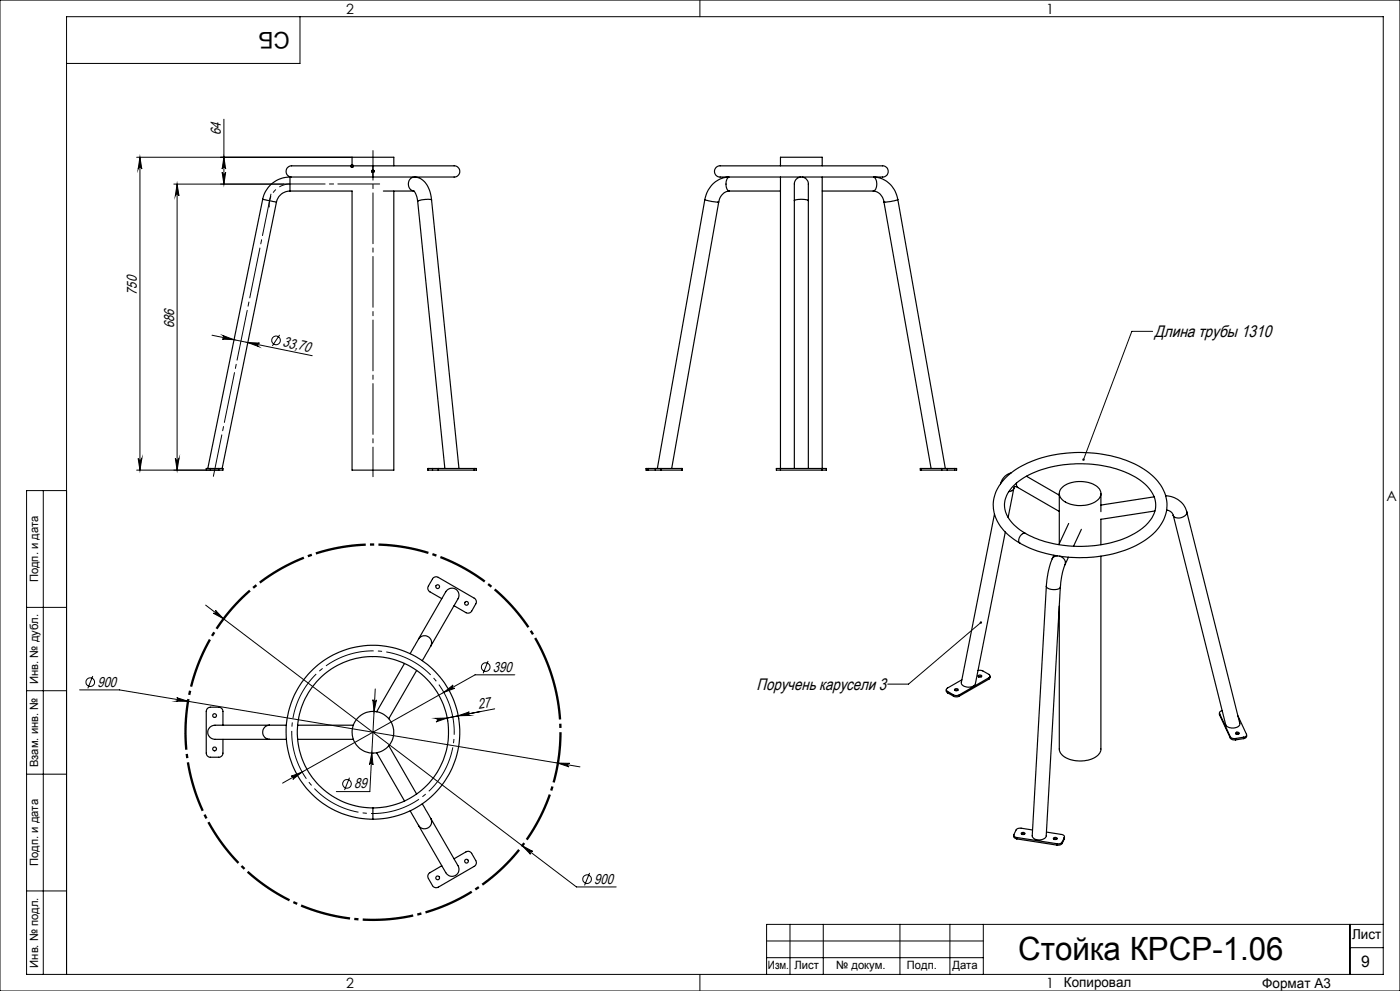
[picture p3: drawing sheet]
<svg xmlns="http://www.w3.org/2000/svg" width="420mm" height="297mm" viewBox="0 0 420 297" stroke-linecap="round" stroke-linejoin="round" font-family="sans-serif">
<g fill="none" stroke="#000" stroke-width=".3">
<path d="M0 0h420v297h-420zM90 5v14h-70M210 0v5M67.2 35.7v19.5M41 47.1h64.6M42 47.1v93.8M42 47.1l.5 3.6a.55 .55 0 0 0-.5-.6 .55 .55 0 0 0-.5 .6zM52.1 55.2h32.9M53.1 55.2v85.7M53.1 55.2l.6 3.5a.55 .55 0 0 0-.6-.5 .55 .55 0 0 0-.5 .5zM66.6 51.6a.53 .53 0 0 0 .6 .6 .53 .53 0 0 0 .5-.6l-.5 3.6zM67.2 47.1l.5 3.6a.53 .53 0 0 0-.5-.6 .53 .53 0 0 0-.6 .6z"/>
<path d="M345.8 99.3h-6.3l-14.5 38.5M63.6 100.5l30.1 6.1M66.9 100.6l3.3 1.2-3.5-.2a.54 .54 0 0 0 .6-.4 .54 .54 0 0 0-.4-.6zM74.3 102.7l3.6 .1a.54 .54 0 0 0-.6 .5 .54 .54 0 0 0 .3 .6zM83.9 100.4l-2.2 3.3M41.5 137.4a.55 .55 0 0 0 .5 .5 .55 .55 0 0 0 .5-.5l-.5 3.5zM52.6 137.4a.55 .55 0 0 0 .5 .5 .55 .55 0 0 0 .6-.5l-.6 3.5zM13 147v145M20 147h-12v145h407v-287h-395v287M41 140.9h24.6M8 182h12M61.7 181.4l111.2 84.4h12"/>
<path d="M64.6 182.9l2.5 2.6-3.1-1.7a.54 .54 0 0 0 .7-.2 .54 .54 0 0 0-.1-.7zM146.4 198.1l-1.4 3.7M294.3 186.6l-21.7 18.4h-6.3M8 207h12M23.9 206.8h11.9l138.2 23M27.8 202.6l-1.4 3.7M53 209.1l3.4 1.1-3.6-.1a.54 .54 0 0 0 .6-.4 .54 .54 0 0 0-.4-.6zM111.9 209.7a.53 .53 0 0 0 .5 .5 .53 .53 0 0 0 .5-.4l-.7 3.4zM112.6 206.5l-1.7 30.7h-10M130.6 215.3l3.6-.1-3.4 1.2a.54 .54 0 0 0 .4-.7 .54 .54 0 0 0-.6-.4zM133.1 207.5l2.8-2.2a.54 .54 0 0 0-.2 .8 .54 .54 0 0 0 .8 .2zM134.2 215.2l.1 .9"/>
<path d="M137.5 214.5l3.3-1.1a.54 .54 0 0 0-.4 .6 .54 .54 0 0 0 .6 .4zM137.5 214.6l.2 .9M144.1 213.3l-9.9 1.9M148.4 212.4l-14.2 2.8M154.4 202.2h-11.9l-57.7 32.5M8 232h12M87.3 232.7l3.3-1.3-2.8 2.2a.53 .53 0 0 0 .2-.7 .53 .53 0 0 0-.7-.2zM104.8 233.1l-1.4 3.7M111.5 225.7l.4 3.5a.53 .53 0 0 0-.5-.5 .53 .53 0 0 0-.6 .5zM167.4 228.7l3.5 .1a.54 .54 0 0 0-.6 .4 .54 .54 0 0 0 .4 .6zM156.7 253.5l3.1 1.7a.54 .54 0 0 0-.7 .1 .54 .54 0 0 0 0 .7zM8 267h12"/>
<path d="M176.9 261.6l-1.5 3.8M237 277v15M247 277v15M270 277v15M285 277v15M295 277v15M405 277v15M415 277h-185v15M210 292v5M230 282h65M230 287h65M405 284h10"/>
<circle cx="82.8" cy="102" r="1.29"/>
<circle cx="145.7" cy="199.9" r="1.29"/>
<circle cx="27.1" cy="204.4" r="1.29"/>
<circle cx="104.1" cy="234.9" r="1.3"/>
<circle cx="176.1" cy="263.5" r="1.29"/>
</g>
<path d="M135.2 212.3a24.4 24.4 0 0 0-40.8-9.8 24.4 24.4 0 0 0 11.1 40.5 24.4 24.4 0 0 0 30.1-29.3l-.4-1.4" fill="none" stroke="#000" stroke-width=".3" stroke-dasharray="15.2 1.3 1.3 1.3" stroke-dashoffset="7.2" stroke-linecap="butt"/>
<path d="M87 55.1a6.3 6.3 0 0 0-6.2 7" fill="none" stroke="#000" stroke-width=".3" stroke-dasharray="15.2 1.3 1.3 1.3" stroke-dashoffset="11.9" stroke-linecap="butt"/>
<path d="M165.7 203a56.2 56.2 0 0 0-94.3-22.6 56.2 56.2 0 0 0 25.9 93.4 56.2 56.2 0 0 0 69.2-68l-.8-2.8" fill="none" stroke="#000" stroke-width=".7" stroke-dasharray="15.2 1.3 1.3 1.3" stroke-dashoffset="2.4" stroke-linecap="butt"/>
<path d="M105.1 49.8h1M105.3 49.4l.7 .7M105.6 49.3v1M106 49.4l-.7 .7M111.4 51.3h1M111.5 51l.7 .7M111.9 50.8v1M112.2 51l-.7 .7" fill="none" stroke="#000" stroke-width=".7" stroke-linecap="butt"/>
<path d="M64 142.8l17.3-84.6" fill="none" stroke="#000" stroke-width=".3" stroke-dasharray="15.2 1.3 1.3 1.3" stroke-dashoffset="2.6"/>
<path d="M85 55.1h28.9" fill="none" stroke="#000" stroke-width=".3" stroke-dasharray="15.2 1.3 1.3 1.3" stroke-dashoffset="2.7"/>
<path d="M111.9 45.1v97.8" fill="none" stroke="#000" stroke-width=".3" stroke-dasharray="15.2 1.3 1.3 1.3" stroke-dashoffset="6.4"/>
<g fill="#000">
<path d="M53.1 55.2l.6 3.5a.55 .55 0 0 0-.6-.5 .55 .55 0 0 0-.5 .5zM52.6 137.4a.55 .55 0 0 0 .5 .5 .55 .55 0 0 0 .6-.5l-.6 3.5z"/>
<path d="M66.9 100.6l3.3 1.2-3.5-.2a.54 .54 0 0 0 .6-.4 .54 .54 0 0 0-.4-.6zM74.3 102.7l3.6 .1a.54 .54 0 0 0-.6 .5 .54 .54 0 0 0 .3 .6z"/>
<path d="M41.5 137.4a.55 .55 0 0 0 .5 .5 .55 .55 0 0 0 .5-.5l-.5 3.5zM42 47.1l.5 3.6a.55 .55 0 0 0-.5-.6 .55 .55 0 0 0-.5 .6zM66.6 51.6a.53 .53 0 0 0 .6 .6 .53 .53 0 0 0 .5-.6l-.5 3.6zM67.2 47.1l.5 3.6a.53 .53 0 0 0-.5-.6 .53 .53 0 0 0-.6 .6z"/>
<path d="M324.8 137.5v.5l.2-.2-.1 .3a.36 .36 0 0 0 .5-.2 .36 .36 0 0 0-.1-.5 .36 .36 0 0 0-.5 .1zM293.9 186.4a.36 .36 0 0 0 .4 .5 .36 .36 0 0 0 .2-.6l-.2 .3 .2-.3z"/>
<path d="M64.6 182.9a.54 .54 0 0 1 .1 .7 .54 .54 0 0 1-.7 .2l3.1 1.7zM156.7 253.5l2.4 2.5a.54 .54 0 0 1 0-.7 .54 .54 0 0 1 .7-.1z"/>
<path d="M111.9 209.7l.3 3.5 .7-3.4a.53 .53 0 0 1-.5 .4 .53 .53 0 0 1-.5-.5zM111.5 225.7l-.7 3.5a.53 .53 0 0 1 .6-.5 .53 .53 0 0 1 .5 .5zM87.3 232.7a.53 .53 0 0 1 .7 .2 .53 .53 0 0 1-.2 .7l2.8-2.2zM133.1 207.5l3.4-1.2a.55 .55 0 0 1-.8-.3 .55 .55 0 0 1 .2-.7z"/>
<path d="M137.5 214.5l3.3-1.1a.54 .54 0 0 0-.4 .6 .54 .54 0 0 0 .6 .4zM130.6 215.3l3.6-.1-3.4 1.2a.54 .54 0 0 0 .4-.7 .54 .54 0 0 0-.6-.4z"/>
<path d="M167.4 228.7l3.3 1.1a.54 .54 0 0 1-.4-.6 .54 .54 0 0 1 .6-.4zM53 209.1a.54 .54 0 0 1 .4 .6 .54 .54 0 0 1-.6 .4l3.6 .1z"/>
</g>
<g fill="none" stroke="#000" stroke-width=".35">
<path d="M78.8 59.7l4.1 .9M78.8 59.7l-16.5 80.7M87 57.3a4.1 4.1 0 0 0-4.1 3.3M87 53.1a8.3 8.3 0 0 0-8.2 6.6M87 57.3h18.6v83.6h12.5v-83.6M87 53.1v4.2M87.5 53.1h24.4M105.6 49.7v-2.6h12.5v2.6M111.9 49.7h-21.3a8.3 8.3 0 0 0-4.1 .4 1.68 1.68 0 0 0-.6 1.7 1.68 1.68 0 0 0 1.4 1.3h-.3M111.9 49.7h20.7a10.8 10.8 0 0 1 4.7 .4 1.79 1.79 0 0 1 .3 2.2 1.79 1.79 0 0 1-2.1 .8h-10.9M111.9 53.1h12M111.9 49.7v3.4"/>
<path d="M115 57.3h9.2M124.2 53.1h.1M124.3 53.1a5.3 5.3 0 0 1 4.7 4.4l.5 2.4M124.3 53.1a2.19 2.19 0 0 0-1.8 2.1 2.19 2.19 0 0 0 1.8 2.2l.7 1.4 .3 1.6M129.5 59.9a6.4 6.4 0 0 0-4.2 .5M129.5 59.9l8.2 80.5M211.5 59.8l2.1 .6 2 .1M211.5 59.8l-14.3 80.6M218.5 53.1a7.8 7.8 0 0 0-7 6.7M218.7 53.1a2.86 2.86 0 0 0 0 4.2h.1M218.8 57.3a3.7 3.7 0 0 0-3.2 3.2M218.8 57.3h15.3"/>
<path d="M234.1 49.7v-2.6h12.6v2.6M234.1 53.1v87.8M240.2 53.1h-20.6a10.8 10.8 0 0 1-4.6-.4 1.78 1.78 0 0 1-.4-2.3 1.78 1.78 0 0 1 2.2-.7h44.9a8.3 8.3 0 0 1 4.1 .4 1.78 1.78 0 0 1 .4 2.2 1.78 1.78 0 0 1-2.2 .8h-23.4M246.7 57.3h15.3M246.7 53.1v87.8M262 57.3a3.5 3.5 0 0 1 3.2 3.2M262.1 53.1a2.72 2.72 0 0 1-.1 4.2M262.3 53.1a7.8 7.8 0 0 1 7 6.7M269.3 59.8l-2.1 .6-2 .1M269.3 59.8l14.3 80.6M82.9 60.6l-16.3 79.8M125.3 60.4l8.2 80"/>
<path d="M215.6 60.5l-14.1 79.9M238.3 60.1v-1.9a8.7 8.7 0 0 1 .4-4.3 2.2 2.2 0 0 1 2.8-.5 2.2 2.2 0 0 1 1 2.6v4.1M238.3 60.1a5.4 5.4 0 0 1 4.2 0M238.3 60.1v80.3M242.5 60.1v80.3M265.2 60.5l14.1 79.9M63.1 140.4h-1.2v.5h1.2M63.1 140.4v.5M63.1 140.4h2.5M63.1 140.9h2.5M65.6 140.4h1.3v.5h-1.3M65.6 140.4v.5"/>
<path d="M128.5 140.4h-.2v.5h.2M128.5 140.4h1.3M128.5 140.9h1.3M128.5 140.4v.5M129.8 140.4h1.7M129.8 140.9h1.7M129.8 140.4v.5M131.5 140.4h10.8M131.5 140.9h10.8M131.5 140.4v.5M142.3 140.4h.6v.5h-.6M142.3 140.4v.5"/>
<path d="M194.5 140.4h-.7v.5h.7M194.5 140.4h2.1M194.5 140.9h2.1M194.5 140.4v.5M196.6 140.4h1.7M196.6 140.9h1.7M196.6 140.4v.5M198.3 140.4h6.2M198.3 140.9h6.2M198.3 140.4v.5M204.5 140.4h.2v.5h-.2M204.5 140.4v.5"/>
<path d="M234.1 140.9h-1.2v-.5h15v.5h-1.2M234.1 140.9h12.6M276.3 140.4h-.2v.5h.2M276.3 140.4h6.2M276.3 140.9h6.2M276.3 140.4v.5M282.5 140.4h1.7M282.5 140.9h1.7M282.5 140.4v.5M284.2 140.4h2.2M284.2 140.9h2.2M284.2 140.4v.5"/>
<path d="M286.4 140.4h.6v.5h-.6M286.4 140.4v.5M298.3 154.1l-9.9 50.4a2.27 2.27 0 0 0 3.4 1.2l.8-.8 9-45.4M302 142.9a32.3 32.3 0 0 1 21.3-7.3 33.3 33.3 0 0 1 22.5 7 10.9 10.9 0 0 1 1.4 16.1 29.1 29.1 0 0 1-19.2 8.3 37.2 37.2 0 0 1-24-5.5 12.2 12.2 0 0 1-5.8-12.1 12.7 12.7 0 0 1 3.8-6.5zM303.3 141.7a4.4 4.4 0 0 0-3.2 3.3M304 145.7a27.5 27.5 0 0 1 17.9-6.6 31.8 31.8 0 0 1 21.1 5.5 8.1 8.1 0 0 1 3.3 9.1 14.9 14.9 0 0 1-8.7 7.6 36.8 36.8 0 0 1-30.3-1.6 10.4 10.4 0 0 1-6-8.7 8.4 8.4 0 0 1 2.7-5.3zM304.2 146.3a1.5 1.5 0 0 1-1.6 1.1M304.2 146.3l-1.8 8.8M305 144.7l-.1 .7 .5 .7M305.4 146.1l-1.1-.3-.1 .5M305.4 146.1l12.4 7.2M307.7 159.9a1.93 1.93 0 0 0-1.7 2.9"/>
<path d="M307.9 142.7l9.9 5.7M317.8 147.9v15M318.5 146.3a8.8 8.8 0 0 1 11.3 .2 2.59 2.59 0 0 1-1.3 3.9 9 9 0 0 1-10.1-.9 2.25 2.25 0 0 1 .1-3.2zM320.6 156.9l-3 6.3M324.4 158.6l-2.3 5.1M330.3 147.9v5.4M330.3 155.6v7.7M346.3 148.9l-16 2.5M346.5 153.1l-16.2 2.5M349.7 148.6a6.7 6.7 0 0 1 6.3 4.8M350 152.9a2.34 2.34 0 0 1 2 1.5M356 153.4l15.9 63.4a1.55 1.55 0 0 1-1.8 1.4l-1.2-.1-1.2-.8-15.7-62.9"/>
<path d="M356 153.4a2.26 2.26 0 0 1-2.9 1.8l-.7-.2-.4-.6M132.5 179.4l-3.5-2a1.24 1.24 0 0 1-.5-1.8l1.3-2.1a1.24 1.24 0 0 1 1.7-.5l10.8 6.3a1.21 1.21 0 0 1 .4 1.7l-1.2 2.2a1.3 1.3 0 0 1-1.7 .4l-3.6-2.1M313.9 175.7l-4.2 74.8a2.03 2.03 0 0 0 2.7 1.2 1.6 1.6 0 0 0 1.5-1.2l4.2-74.5M313.9 175.7a3.2 3.2 0 0 0 4 .6l.2-.3M315.7 167.5a25.8 25.8 0 0 0-1.8 8.2M316.2 166.4l-.5 1.1M317.3 166.6a1.72 1.72 0 0 0-1.6 .9M317.9 166.7a2.05 2.05 0 0 1 1.6 2.5M319.5 169.2v.1a24.1 24.1 0 0 0-1.4 6.7M320.5 167l-1 2.2M330.3 166.7v57.8a3.9 3.9 0 0 1-3.4 3.2 8.6 8.6 0 0 1-8.7-1.9l-.4-1.2v-42.9M121.4 198.8l-8.4 14.5"/>
<path d="M125.6 191.5l-2.6 4.4M125.6 191.5l8.1-14.2a2.12 2.12 0 0 1 2.9-.8 2.12 2.12 0 0 1 .8 3l-8.2 14.1M125.6 191.5a2.12 2.12 0 0 1 2.8-.7 2.12 2.12 0 0 1 .8 2.8M129.2 193.6l-2.5 4.4M66.9 217.3v-4.1a1.33 1.33 0 0 0-1.3-1.3h-2.5a1.26 1.26 0 0 0-1.2 1.3v12.5a1.21 1.21 0 0 0 1.2 1.2h2.5a1.26 1.26 0 0 0 1.3-1.2v-4.1M80.9 217.3h5M80.9 217.3h-16.4a2.12 2.12 0 0 0-2.2 2.2 2.12 2.12 0 0 0 2.2 2.1h16.4M80.9 217.3a2.12 2.12 0 0 0-2.1 2.2 2.12 2.12 0 0 0 2.1 2.1M89.3 217.3h16.7M125 200.9l-8.4 14.5M283.9 206.7v.6l.4 .3M284.3 207.2l1.7 1"/>
<path d="M284.3 207.2v.4M284.3 207.6l1.7 1M286 208.2l.7 .3 1.1-.3M286 208.6l.7 .2 1.1-.2M286 208.2v.4M286.4 206.6l.2-.2a.43 .43 0 0 1 .6-.1 .43 .43 0 0 1 0 .7h-.1a.47 .47 0 0 1-.7-.4zM286.5 206.9h.8M287.8 208.2v.4M288.6 203.7l-4.3 2.5a.53 .53 0 0 0-.4 .5 .53 .53 0 0 0 .4 .5M293.4 201h1.3l2 1.1a.55 .55 0 0 1 .3 .5 .55 .55 0 0 1-.3 .5M293.4 202.5l.4-.2a.41 .41 0 0 1 .5 0 .41 .41 0 0 1 .1 .5l-.2 .1a.49 .49 0 0 1-.8-.4zM293.5 202.8h.9"/>
<path d="M296.7 203.1l-8.9 5.1M296.7 203.1v.4M296.7 203.5l-8.9 5.1M297 202.6v.6l-.3 .3M365.8 214.1l.1 .1M365.8 213.7l.1 .5M365.9 214.2l3.2 7M366.6 213a.73 .73 0 0 0-.7 .9l3.2 6.9M370.7 219.6l.4-.2a.39 .39 0 0 1 .5 0 .39 .39 0 0 1 0 .6l-.2 .1a.44 .44 0 0 1-.5 0 .44 .44 0 0 1-.2-.5zM370.8 220h.9M371.4 214.5l2.5 5.6a.74 .74 0 0 1-.8 .8M80.9 221.6h5"/>
<path d="M89.3 221.6h16.7M113 225.6l8.4 14.5M116.6 223.5l8.4 14.5M369.1 220.8a1.58 1.58 0 0 0 1.6 .5M369.1 221.2a1.5 1.5 0 0 0 1.6 .6M369.1 220.8v.4M370.7 221.3v.5M373.1 220.9l-2.4 .4M373.1 220.9v.5M373.1 221.4l-2.4 .4M374 220.3a.87 .87 0 0 1-.9 1.1M111.9 242.1v3.4"/>
<path d="M123 243l2.6 4.4M126.7 240.9l2.5 4.4M129.2 245.3l8.2 14.2a2.11 2.11 0 0 1-.8 2.9 2.11 2.11 0 0 1-2.9-.9l-8.1-14.1M129.2 245.3a2.11 2.11 0 0 1-.8 2.8 2.11 2.11 0 0 1-2.8-.7M136.2 257.4l3.6-2.1a1.21 1.21 0 0 1 1.7 .5l1.2 2.1a1.24 1.24 0 0 1-.4 1.7l-10.8 6.3a1.33 1.33 0 0 1-1.7-.5l-1.3-2.1a1.24 1.24 0 0 1 .5-1.8l3.5-2M304.1 250.3a.93 .93 0 0 0 .9 1.1M305 251l12.1 1.9M305 251v.4M305 251.4l12.1 1.9M306.4 249.6l.3-.1a.41 .41 0 0 1 .6 0 .41 .41 0 0 1 0 .5l-.3 .1a.4 .4 0 0 1-.5 0 .4 .4 0 0 1-.1-.5zM306.5 250h.8M309.7 248.7l-3.3-.5a1.41 1.41 0 0 0-1.6 .5l-.6 1.4a.78 .78 0 0 0 .8 .9"/>
<path d="M313.9 249.4l4.5 .7a.77 .77 0 0 1 .9 .9M316.1 251.1l.2-.1a.4 .4 0 0 1 .7 0 .4 .4 0 0 1-.2 .6 .47 .47 0 0 1-.5 0 .47 .47 0 0 1-.2-.5zM316.1 251.5h.9M317.1 252.9v.4M318.7 252.4l-.8 .5h-.8M318.7 252.8a1.47 1.47 0 0 1-1.6 .5M318.7 252.4v.4M319.3 251l-.6 1.4M319.3 251v.4M319.3 251.4l-.6 1.4M319.3 250.8v.6"/>
<circle cx="131.3" cy="175.8" r=".56"/>
<circle cx="140" cy="180.8" r=".56"/>
<circle cx="64.4" cy="214.5" r=".55"/>
<circle cx="111.9" cy="219.5" r="26.1"/>
<circle cx="111.9" cy="219.4" r="6.3"/>
<circle cx="111.9" cy="219.5" r="22.7"/>
<circle cx="64.4" cy="224.5" r=".56"/>
<circle cx="140" cy="258.1" r=".57"/>
<circle cx="131.3" cy="263.1" r=".56"/>
</g>
<text font-size="9.6" x="305.4" y="287.8">Стойка КРСР-1.06</text>
<text font-size="6.9" x="86.9" y="9.4" transform="rotate(-180 86.9 9.4)">СБ</text>
<g font-size="5">
<text x="346.3" y="100.9">Длина трубы 1310</text>
<text x="227" y="206.7">Поручень карусели 3</text>
</g>
<text font-size="4.8" x="408.3" y="289.7">9</text>
<g font-size="4.3">
<text x="66.3" y="40.4" transform="rotate(-90 66.3 40.4)">64</text>
<text x="41.1" y="88.4" transform="rotate(-90 41.1 88.4)">750</text>
<text x="52.2" y="98.4" transform="rotate(-90 52.2 98.4)">686</text>
<text x="84.6" y="103.8" transform="rotate(12 84.6 103.8)">33,70</text>
<text x="147.9" y="201.3">390</text>
<text x="29.2" y="205.8">900</text>
<text x="143.6" y="212.4" transform="rotate(-11 143.6 212.4)">27</text>
<text x="106.3" y="236.3">89</text>
<text x="178.3" y="264.8">900</text>
</g>
<g font-size="4.2">
<text x="103.8" y="4.2">2</text>
<text x="313.8" y="4.2">1</text>
<text x="415.9" y="150.2">A</text>
<text x="103.8" y="296.2">2</text>
<text x="313.8" y="296.2">1</text>
</g>
<g font-size="4.1">
<text x="405.6" y="281.5">Лист</text>
<text x="319.2" y="295.9">Копировал</text>
<text x="378.7" y="296">Формат А3</text>
</g>
<g font-size="3.4">
<text x="11.4" y="174.5" transform="rotate(-90 11.4 174.5)">Подп. и дата</text>
<text x="11.4" y="205" transform="rotate(-90 11.4 205)">Инв. № дубл.</text>
<text x="11.4" y="229.9" transform="rotate(-90 11.4 229.9)">Взам. инв. №</text>
<text x="11.4" y="259.5" transform="rotate(-90 11.4 259.5)">Подп. и дата</text>
<text x="11.4" y="290" transform="rotate(-90 11.4 290)">Инв. № подл.</text>
<text x="230.4" y="290.4">Изм.</text>
<text x="238.3" y="290.4">Лист</text>
<text x="250.9" y="290.4">№ докум.</text>
<text x="272.1" y="290.4">Подп.</text>
<text x="285.7" y="290.5">Дата</text>
</g>
</svg>
